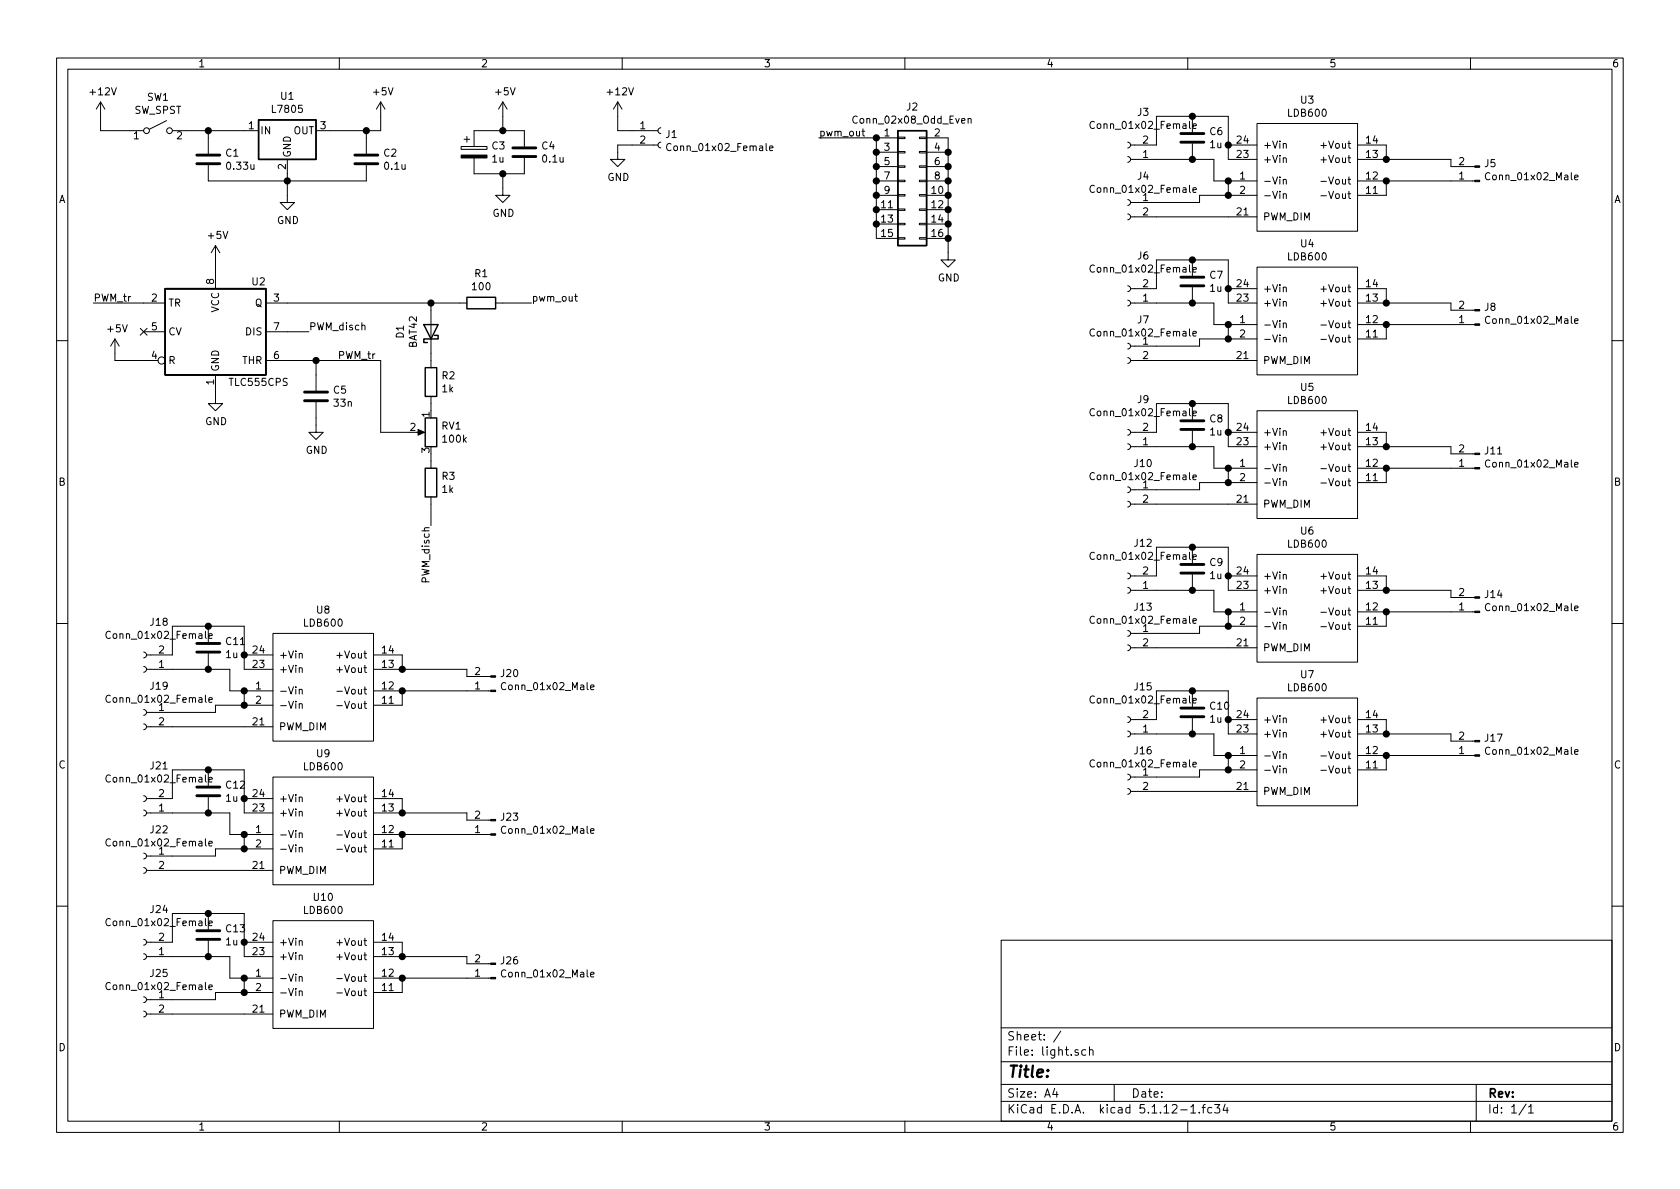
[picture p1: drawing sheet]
<svg xmlns="http://www.w3.org/2000/svg" width="297mm" height="210mm" viewBox="0 0 297 210" stroke-linecap="round" stroke-linejoin="round" font-family="sans-serif">
<g fill="none" stroke="#000" stroke-width=".18">
<path d="M10 10.3h277v189.9h-277zM12 12.2h273v186.1h-273zM17.8 18v5.1h7.6M17.8 18l-.8 1.3M17.8 18l.7 1.3M60 10.3v1.9M67.3 18v5.1h-11.4M67.3 18l-.8 1.3M67.3 18l.8 1.3M88.9 18l-.8 1.3M88.9 18v5.1M88.9 18l.8 1.3"/>
<path d="M109.2 18l-.7 1.3M109.2 18v5.1h7.1M109.2 18l.8 1.3M110 10.3v1.9M160 10.3v1.9M210 10.3v1.9M260 10.3v1.9M29.5 21.3l-3.1 1.6M30.5 23.1h15.2M36.8 29.2v2.8h28v-2.8M36.8 23.1v4.1M50.8 28.2v7.6h1.3l-1.3 1.3-1.3-1.3h1.3"/>
<path d="M64.8 23.1v4.1M81.5 25.9h4.6v.5h-4.6zM82 24.6h1.1M82.5 24.1v1M83.8 25.9v-2.8h8.9v2.8M83.8 27.9v2.8h8.9v-2.8M88.9 30.7v3.8h1.3l-1.3 1.3-1.3-1.3h1.3M116.3 25.6h-7.1v2.6h1.3l-1.3 1.3-1.3-1.3h1.3M116.8 25.1l-.3 .1-.2 .4 .1 .4 .4 .2M116.8 22.6l-.3 .1-.2 .3 .1 .4 .4 .2M118.6 25.5a.6 .6 0 0 0-.8 .4 .6 .6 0 0 0 .6 .7l.2-.1M136.1 26.2l.6-.1-.1-.2-.4-.1-.1 .2v.6h.5"/>
<path d="M144.8 24.4h13.9M152.4 23.2h.5M152.6 22.8v1.1l.3 .1M154.9 32h3.8M154.9 34.5h3.8M154.9 29.5h3.8M154.9 37.1h3.8M154.9 39.6h3.8M154.9 24.4v17.8h3.8M154.9 26.9h3.8M158.7 37h1.3v.2h-1.3zM158.7 39.5h1.3v.2h-1.3z"/>
<path d="M158.7 34.4h1.3v.3h-1.3zM158.7 29.3h1.3v.3h-1.3zM158.7 26.8h1.3v.2h-1.3zM158.7 24.3h1.3v.2h-1.3zM158.7 31.9h1.3v.2h-1.3zM162.6 37h1.2v.2h-1.2zM162.6 39.5h1.2v.2h-1.2zM162.6 34.4h1.2v.3h-1.2zM162.6 29.3h1.2v.3h-1.2zM162.6 26.8h1.2v.2h-1.2zM162.6 24.3h1.2v.2h-1.2zM162.6 31.9h1.2v.2h-1.2z"/>
<path d="M163.8 24.4h3.8v21.6h1.3l-1.3 1.2-1.2-1.2h1.2M163.8 32h3.8M163.8 34.5h3.8M163.8 29.5h3.8M163.8 37.1h3.8M163.8 39.6h3.8M163.8 26.9h3.8M171.2 21.1l.1-.2 .4 .1v.8M171.2 20.9v.9M193.5 32.9a.6 .6 0 0 0-.8 .4 .6 .6 0 0 0 .6 .7l.2-.1M193.5 21.6a.6 .6 0 0 0-.8 .4 .6 .6 0 0 0 .6 .7l.2-.1M199.4 37.8l.3 .2 .2 .2-.1 .5-.4 .2"/>
<path d="M199.4 35.3l.3 .1 .2 .3-.1 .4-.4 .2M199.4 25.1l.3 .2 .2 .2-.1 .5-.4 .2M199.4 27.7l.3 .1 .2 .3-.1 .4-.4 .2M199.9 28.2h14.7v3.8h7.6M199.9 25.6h4.6v-5h12.7v7.6h5M199.9 38.3h22.3M210.8 20.6v2.8M210.8 25.4v2.8M210.9 33.6l.6-.1v-.3h-.4l-.2 .2 .1 .6h.5M210.9 22.3l.6-.1v-.3h-.4l-.2 .2 .1 .6h.5M217.2 25.6h5M217.2 32v2.5"/>
<path d="M222.2 21.8h17.8v19.1h-17.8zM222.2 34.5h-10.1v1.3h-12.2M226.9 31.8l.2-.1 .3 .1v.8M226.9 34.4l.2-.1h.3v.8M226.9 28l.2-.1 .3 .1v.7M226.9 25.5l.2-.1h.3v.8M233.6 34.6h.9M233.6 32.1h.9M240 32h20.8M240 28.2h16.5v1.3h4.3M240 25.6h5.1v2.6M245.1 32v2.5h-5.1"/>
<path d="M278.4 31.4l.6-.1v-.3h-.4l-.2 .1 .1 .6h.5M16.5 53.6h12.7M20.3 59.9v3.8h7.6M20.3 59.9l-.7 1.3M20.3 59.9l.8 1.3M24.8 58.1l1.2 1.2M25.4 58.7h3.8M26 58.1l-1.2 1.2M38.1 43.4l-.8 1.3M38.1 43.4v7.6M38.1 43.4l.8 1.3M47 53.6h35.5"/>
<path d="M47 58.7h7.6M76.2 53.6v11.4M87.6 53.6h6.4M101.6 52.4h.5M101.8 52v1.1l.3 .2M158.7 42h1.3v.3h-1.3zM162.6 42h1.2v.3h-1.2zM163.8 42.2h3.8M193.5 58.3a.6 .6 0 0 0-.8 .4 .6 .6 0 0 0 .6 .7l.2-.1M193.5 47a.6 .6 0 0 0-.8 .4 .6 .6 0 0 0 .6 .7l.2-.1M199.4 50.5l.3 .2 .2 .2-.1 .5-.4 .2M199.4 53.1l.3 .1 .2 .3-.1 .4-.4 .2"/>
<path d="M199.9 53.6h14.7v3.8h7.6M199.9 51h4.6v-5h12.7v7.6h5M210.8 46v2.8M210.8 50.8v2.8M210.9 59l.6-.1v-.3h-.4l-.2 .2 .1 .6h.5M210.9 47.7l.6-.1v-.3h-.4l-.2 .2 .1 .6h.5M217.2 51h5M217.2 57.4v2.5M222.2 47.2h17.8v19.1h-17.8zM222.2 59.9h-10.1v1.3h-12.2M226.9 57.2l.2-.1 .3 .1v.8M226.9 59.8l.2-.1h.3v.8"/>
<path d="M226.9 53.4l.2-.1 .3 .1v.7M226.9 50.9l.2-.1h.3v.8M233.6 57.5h.9M240 57.4h20.8M240 53.6h16.5v1.3h4.3M240 51h5.1v2.6M245.1 57.4v2.5h-5.1M278.4 56.8l.6-.1v-.3h-.4l-.2 .1 .1 .6h.5M10 60.2h2M38.1 66.3v5.1h1.3l-1.3 1.2-1.3-1.2h1.3M47 63.7h20.3v12.7h5.1M55.9 71.1v5.3h1.2l-1.2 1.3-1.3-1.3h1.3"/>
<path d="M55.9 63.7v5.4M73.7 76.4h1M76.2 70.1v2.5M193.5 72.4a.6 .6 0 0 0-.8 .4 .6 .6 0 0 0 .6 .7l.2-.1M199.4 75.9l.3 .2 .2 .2-.1 .5-.4 .2M199.4 78.5l.3 .1 .2 .3-.1 .4-.4 .2M199.4 63.2l.3 .2 .2 .2-.1 .5-.4 .2M199.4 60.7l.3 .1 .2 .3-.1 .4-.4 .2M199.9 63.7h22.3M199.9 76.4h4.6v-5h12.7v7.6h5M199.9 79h14.7v3.8h7.6M210.8 71.4v2.8"/>
<path d="M210.8 76.2v2.8M210.9 73.1l.6-.1v-.3h-.4l-.2 .2 .1 .6h.5M217.2 76.4h5M222.2 72.6h17.8v19.1h-17.8zM226.9 78.8l.2-.1 .3 .1v.7M226.9 76.3l.2-.1h.3v.8M233.6 60h.9M240 76.4h5.1v2.6M240 79h16.5v1.3h4.3M285 60.2h2M76.2 80.3v2.5M76.2 87.9v5.1"/>
<path d="M193.5 97.8a.6 .6 0 0 0-.8 .4 .6 .6 0 0 0 .6 .7l.2-.1M193.5 83.7a.6 .6 0 0 0-.8 .4 .6 .6 0 0 0 .6 .7l.2-.1M199.4 88.6l.3 .2 .2 .2-.1 .5-.4 .2M199.4 86.1l.3 .1 .2 .3-.1 .4-.4 .2M199.9 89.1h22.3M210.8 96.8v2.8M210.9 98.5l.6-.1v-.3h-.4l-.2 .2 .1 .6h.5M210.9 84.4l.6-.1v-.3h-.4l-.2 .2 .1 .6h.5M217.2 82.8v2.5M222.2 98h17.8v19.1h-17.8zM222.2 85.3h-10.1v1.3h-12.2M226.9 82.6l.2-.1 .3 .1v.8"/>
<path d="M226.9 85.2l.2-.1h.3v.8M233.6 85.4h.9M233.6 82.9h.9M240 82.8h20.8M245.1 82.8v2.5h-5.1M278.4 82.2l.6-.1v-.3h-.4l-.2 .1 .1 .6h.5M10 110.3h2M19.5 111.8a.6 .6 0 0 0-.8 .4 .6 .6 0 0 0 .6 .7l.2-.1M25.4 115.3l.3 .1 .2 .3-.1 .4-.4 .2M25.4 117.9l.3 .1 .2 .3-.1 .4-.4 .2M25.9 115.8h4.6v-5.1h12.7v7.7h5.1M25.9 118.4h14.7v3.8h7.7"/>
<path d="M36.8 110.7v2.8M36.8 115.6v2.8M36.9 112.5l.6-.1v-.3h-.4l-.2 .1 .1 .6h.5M43.2 115.8h5.1M48.3 112h17.7v19.1h-17.7zM52.9 118.2l.2-.1h.3v.8M52.9 115.7l.2-.2 .3 .1v.8M66 118.4h16.5v1.2h4.3M66 115.8h5.1v2.6M193.5 109.1a.6 .6 0 0 0-.8 .4 .6 .6 0 0 0 .6 .7l.2-.1M199.4 101.3l.3 .2 .2 .2-.1 .5-.4 .2M199.4 103.9l.3 .1 .2 .3-.1 .4-.4 .2"/>
<path d="M199.4 114l.3 .2 .2 .2-.1 .5-.4 .2M199.4 111.5l.3 .1 .2 .3-.1 .4-.4 .2M199.9 101.8h4.6v-5h12.7v7.6h5M199.9 104.4h14.7v3.8h7.6M199.9 114.5h22.3M210.8 101.6v2.8M210.9 109.8l.6-.1v-.3h-.4l-.2 .2 .1 .6h.5M217.2 101.8h5M217.2 108.2v2.5M222.2 110.7h-10.1v1.3h-12.2M226.9 108l.2-.1 .3 .1v.8M226.9 110.6l.2-.1h.3v.8"/>
<path d="M226.9 104.2l.2-.1 .3 .1v.7M226.9 101.7l.2-.1h.3v.8M233.6 110.8h.9M233.6 108.3h.9M240 101.8h5.1v2.6M240 104.4h16.5v1.3h4.3M240 108.2h20.8M245.1 108.2v2.5h-5.1M278.4 107.6l.6-.1v-.3h-.4l-.2 .1 .1 .6h.5M285 110.3h2M19.5 123.1a.6 .6 0 0 0-.8 .4 .6 .6 0 0 0 .6 .7l.2-.1M19.5 137.2a.6 .6 0 0 0-.8 .4 .6 .6 0 0 0 .6 .7l.2-.1"/>
<path d="M25.4 128l.3 .1 .2 .3-.1 .4-.4 .2M25.4 125.5l.3 .1 .2 .3-.1 .4-.4 .2M25.9 128.5h22.4M36.8 136.1v2.8M36.9 123.8l.6-.1v-.3h-.4l-.2 .1 .1 .6h.5M36.9 137.9l.6-.1v-.3h-.4l-.2 .1 .1 .6h.5M43.2 122.2v2.5M48.3 137.4h17.7v19.1h-17.7zM48.3 124.7h-10.2v1.3h-12.2M52.9 122l.2-.1h.3v.8M52.9 124.6l.2-.2 .3 .1v.8M59.6 124.8h.9"/>
<path d="M59.6 122.2h.9M66 122.2h20.8M71.1 122.2v2.5h-5.1M104.4 121.5l.6-.1v-.2l-.4-.1-.2 .2 .1 .6h.5M193.5 123.2a.6 .6 0 0 0-.8 .4 .6 .6 0 0 0 .6 .7l.2-.1M193.5 134.5a.6 .6 0 0 0-.8 .4 .6 .6 0 0 0 .6 .7l.2-.1M199.4 126.7l.3 .2 .2 .2-.1 .5-.4 .2M199.4 129.3l.3 .1 .2 .3-.1 .4-.4 .2M199.4 139.4l.3 .2 .2 .2-.1 .5-.4 .2M199.4 136.9l.3 .1 .2 .3-.1 .4-.4 .2M199.9 129.8h14.7v3.8h7.6M199.9 127.2h4.6v-5h12.7v7.6h5"/>
<path d="M199.9 139.9h22.3M210.8 122.2v2.8M210.8 127v2.8M210.9 123.9l.6-.1v-.3h-.4l-.2 .2 .1 .6h.5M210.9 135.2l.6-.1v-.3h-.4l-.2 .2 .1 .6h.5M217.2 127.2h5M217.2 133.6v2.5M222.2 123.4h17.8v19.1h-17.8zM222.2 136.1h-10.1v1.3h-12.2M226.9 133.4l.2-.1 .3 .1v.8M226.9 136l.2-.1h.3v.8M226.9 129.6l.2-.1 .3 .1v.7"/>
<path d="M226.9 127.1l.2-.1h.3v.8M233.6 136.2h.9M233.6 133.7h.9M240 133.6h20.8M240 129.8h16.5v1.3h4.3M240 127.2h5.1v2.6M245.1 133.6v2.5h-5.1M278.4 133l.6-.1v-.3h-.4l-.2 .1 .1 .6h.5M19.5 148.5a.6 .6 0 0 0-.8 .4 .6 .6 0 0 0 .6 .7l.2-.1M25.4 140.7l.3 .1 .2 .3-.1 .4-.4 .2M25.4 143.3l.3 .1 .2 .3-.1 .4-.4 .2M25.4 153.4l.3 .1 .2 .3-.1 .4-.4 .2"/>
<path d="M25.4 150.9l.3 .1 .2 .3-.1 .4-.4 .2M25.9 143.8h14.7v3.8h7.7M25.9 141.2h4.6v-5.1h12.7v7.7h5.1M25.9 153.9h22.4M36.8 141v2.8M36.9 149.2l.6-.1v-.3h-.4l-.2 .1 .1 .6h.5M43.2 141.2h5.1M43.2 147.6v2.5M48.3 150.1h-10.2v1.3h-12.2M52.9 147.4l.2-.1h.3v.8M52.9 150l.2-.2 .3 .1v.8M52.9 143.6l.2-.1h.3v.8"/>
<path d="M52.9 141.1l.2-.2 .3 .1v.8M59.6 150.2h.9M59.6 147.6h.9M66 147.6h20.8M66 143.8h16.5v1.2h4.3M66 141.2h5.1v2.6M71.1 147.6v2.5h-5.1M104.4 146.9l.6-.1v-.2l-.4-.1-.2 .2 .1 .6h.5M10 160.2h2M19.5 162.6a.6 .6 0 0 0-.8 .4 .6 .6 0 0 0 .6 .7l.2-.1M19.5 173.9a.6 .6 0 0 0-.8 .4 .6 .6 0 0 0 .6 .7l.2-.1M25.4 166.1l.3 .1 .2 .3-.1 .4-.4 .2"/>
<path d="M25.4 168.7l.3 .1 .2 .3-.1 .4-.4 .2M25.4 178.8l.3 .1 .2 .3-.1 .4-.4 .2M25.4 176.3l.3 .1 .2 .3-.1 .4-.4 .2M25.9 169.2h14.7v3.8h7.7M25.9 166.6h4.6v-5.1h12.7v7.7h5.1M25.9 179.3h22.4M36.8 161.5v2.8M36.8 166.4v2.8M36.9 163.3l.6-.1v-.3h-.4l-.2 .1 .1 .6h.5M36.9 174.6l.6-.1v-.3h-.4l-.2 .1 .1 .6h.5M43.2 166.6h5.1M43.2 173v2.5"/>
<path d="M48.3 162.8h17.7v19.1h-17.7zM48.3 175.5h-10.2v1.3h-12.2M52.9 172.8l.2-.1h.3v.8M52.9 175.4l.2-.2 .3 .1v.8M52.9 169l.2-.1h.3v.8M52.9 166.5l.2-.2 .3 .1v.8M59.6 175.6h.9M59.6 173h.9M66 173h20.8M66 169.2h16.5v1.2h4.3M66 166.6h5.1v2.6M71.1 173v2.5h-5.1"/>
<path d="M104.4 172.3l.6-.1v-.2l-.4-.1-.2 .2 .1 .6h.5M177 166.3h108v32h-108zM285 160.2h2M60 198.3v1.9M110 198.3v1.9M160 198.3v1.9M177 194.8h108M177 191.8h108M177 187.8h108M177 181.8h108M186.5 192.5l-.4 1h1M186.8 193v1"/>
<path d="M187.6 182.3l-1.3 2M192 185.7l-.4-.1-.3 .3v.6l.3 .1 .4-.1M192.6 185.7l.2-.1 .4 .1 .1 .9M192.6 185.1v1.5M197 191.8v3M208.8 196.3h1.1M210 198.3v1.9M210.5 195.8l.5-.5v1.5M210.5 196.8h.9M212 196.7v.1M212.5 195.8h.6M213.1 195.3l-.3 .2v1.3"/>
<path d="M214.2 195.9l-.4-.1-.3 .3 .2 .6h.5M214.8 195.3h.9l-.5 .6 .4 .1v.7l-.2 .1-.6-.1M216.6 195.2l-.3 1.1h.9M217 195.8v1M260 198.3v1.9M261 191.8v6.5M269.8 195.2l-1.2 2M270.3 195.8l.4-.5v1.5M270.3 196.8h.8"/>
<circle cx="25.9" cy="23.1" r=".51"/>
<circle cx="30" cy="23.1" r=".51"/>
<circle cx="28.6" cy="63.7" r=".63"/>
</g>
<g fill="none" stroke="#000" stroke-width=".51">
<path d="M34.8 29h4.1M34.8 27.4h4.1M62.7 29h4.1M62.7 27.4h4.1M90.7 27.7h4M90.7 26.2h4M208.8 25.1h4.1M208.8 23.6h4.1M208.8 50.5h4.1M208.8 49h4.1M53.8 70.9h4.1M53.8 69.3h4.1"/>
<path d="M208.8 75.9h4.1M208.8 74.4h4.1M208.8 99.8h4.1M34.8 115.3h4.1M34.8 113.8h4.1M208.8 101.3h4.1M34.8 139.2h4.1M208.8 126.7h4.1M208.8 125.2h4.1M34.8 140.7h4.1M34.8 166.1h4.1M34.8 164.6h4.1"/>
</g>
<g fill="#000" stroke="#000" stroke-width=".18">
<path d="M81.5 27.4h4.6v.5h-4.6zM260.8 29.3h.8v.3h-.8zM260.8 31.9h.8v.2h-.8zM260.8 54.7h.8v.3h-.8zM260.8 57.3h.8v.2h-.8zM73.9 75.9l1.2 .5-1.2 .6zM260.8 80.1h.8v.3h-.8zM260.8 82.7h.8v.2h-.8zM86.8 119.5h.8v.3h-.8zM260.8 105.5h.8v.3h-.8zM260.8 108.1h.8v.2h-.8zM86.8 122h.8v.3h-.8z"/>
<path d="M260.8 130.9h.8v.3h-.8zM260.8 133.5h.8v.2h-.8zM86.8 144.9h.8v.3h-.8zM86.8 147.4h.8v.3h-.8zM86.8 170.3h.8v.3h-.8zM86.8 172.8h.8v.3h-.8z"/>
</g>
<path d="M45.7 21.2h10.2v7h-10.2zM158.7 23.1h5.1v20.3h-5.1zM29.2 51h17.8v15.3h-17.8zM74.9 57.4h2.6l-1.3 2.5zM76.8 59.3h.7v.6h-2.6v.7h.7M82.5 52.6h5.1v2h-5.1zM75.2 65h2v5.1h-2zM75.2 73.9h2v5.1h-2zM75.2 82.8h2v5.1h-2z" fill="none" stroke="#000" stroke-width=".25"/>
<g fill="#000" stroke="#000" stroke-width=".25">
<circle cx="36.8" cy="23.1" r=".51"/>
<circle cx="50.8" cy="32" r=".51"/>
<circle cx="64.8" cy="23.1" r=".51"/>
<circle cx="88.9" cy="23.1" r=".51"/>
<circle cx="88.9" cy="30.7" r=".51"/>
<circle cx="154.9" cy="26.9" r=".51"/>
<circle cx="154.9" cy="24.4" r=".51"/>
<circle cx="154.9" cy="39.6" r=".51"/>
<circle cx="154.9" cy="37.1" r=".51"/>
<circle cx="154.9" cy="34.5" r=".51"/>
<circle cx="154.9" cy="29.5" r=".51"/>
<circle cx="154.9" cy="32" r=".51"/>
<circle cx="167.6" cy="29.5" r=".51"/>
<circle cx="167.6" cy="26.9" r=".51"/>
<circle cx="167.6" cy="32" r=".51"/>
<circle cx="167.6" cy="37.1" r=".51"/>
<circle cx="167.6" cy="34.5" r=".51"/>
<circle cx="167.6" cy="39.6" r=".51"/>
<circle cx="210.8" cy="28.2" r=".51"/>
<circle cx="210.8" cy="20.6" r=".51"/>
<circle cx="217.2" cy="25.6" r=".51"/>
<circle cx="217.2" cy="32" r=".51"/>
<circle cx="217.2" cy="34.5" r=".51"/>
<circle cx="245.1" cy="32" r=".51"/>
<circle cx="245.1" cy="28.2" r=".51"/>
<circle cx="76.2" cy="53.6" r=".51"/>
<circle cx="167.6" cy="42.2" r=".51"/>
<circle cx="210.8" cy="53.6" r=".51"/>
<circle cx="210.8" cy="46" r=".51"/>
<circle cx="217.2" cy="51" r=".51"/>
<circle cx="217.2" cy="59.9" r=".51"/>
<circle cx="217.2" cy="57.4" r=".51"/>
<circle cx="245.1" cy="53.6" r=".51"/>
<circle cx="245.1" cy="57.4" r=".51"/>
<circle cx="55.9" cy="63.7" r=".51"/>
<circle cx="210.8" cy="79" r=".51"/>
<circle cx="210.8" cy="71.4" r=".51"/>
<circle cx="217.2" cy="76.4" r=".51"/>
<circle cx="245.1" cy="79" r=".51"/>
<circle cx="210.8" cy="96.8" r=".51"/>
<circle cx="217.2" cy="82.8" r=".51"/>
<circle cx="217.2" cy="85.3" r=".51"/>
<circle cx="245.1" cy="82.8" r=".51"/>
<circle cx="36.8" cy="110.7" r=".51"/>
<circle cx="36.8" cy="118.4" r=".51"/>
<circle cx="43.2" cy="115.8" r=".51"/>
<circle cx="71.1" cy="118.4" r=".51"/>
<circle cx="210.8" cy="104.4" r=".51"/>
<circle cx="217.2" cy="108.2" r=".51"/>
<circle cx="217.2" cy="101.8" r=".51"/>
<circle cx="217.2" cy="110.7" r=".51"/>
<circle cx="245.1" cy="108.2" r=".51"/>
<circle cx="245.1" cy="104.4" r=".51"/>
<circle cx="36.8" cy="136.1" r=".51"/>
<circle cx="43.2" cy="122.2" r=".51"/>
<circle cx="43.2" cy="124.7" r=".51"/>
<circle cx="71.1" cy="122.2" r=".51"/>
<circle cx="210.8" cy="122.2" r=".51"/>
<circle cx="210.8" cy="129.8" r=".51"/>
<circle cx="217.2" cy="127.2" r=".51"/>
<circle cx="217.2" cy="136.1" r=".51"/>
<circle cx="217.2" cy="133.6" r=".51"/>
<circle cx="245.1" cy="133.6" r=".51"/>
<circle cx="245.1" cy="129.8" r=".51"/>
<circle cx="36.8" cy="143.8" r=".51"/>
<circle cx="43.2" cy="147.6" r=".51"/>
<circle cx="43.2" cy="141.2" r=".51"/>
<circle cx="43.2" cy="150.1" r=".51"/>
<circle cx="71.1" cy="143.8" r=".51"/>
<circle cx="71.1" cy="147.6" r=".51"/>
<circle cx="36.8" cy="169.2" r=".51"/>
<circle cx="36.8" cy="161.5" r=".51"/>
<circle cx="43.2" cy="166.6" r=".51"/>
<circle cx="43.2" cy="173" r=".51"/>
<circle cx="43.2" cy="175.5" r=".51"/>
<circle cx="71.1" cy="169.2" r=".51"/>
<circle cx="71.1" cy="173" r=".51"/>
</g>
<text font-size="2.8" x="178" y="190.5">Title:</text>
<g font-size="2.1">
<text x="178" y="184">Sheet: /</text>
<text x="178" y="186.7">File: light.sch</text>
<text x="178" y="196.9">KiCad E.D.A. kicad 5.1.12-1.fc34</text>
<text x="178" y="194.1">Size: A4</text>
<text x="200" y="194.1">Date:</text>
<text x="263" y="194.1">Rev:</text>
<text x="263" y="196.9">Id: 1/1</text>
</g>
<g font-size="1.8">
<text x="35" y="11.9">1</text>
<text x="85" y="11.9">2</text>
<text x="135" y="11.9">3</text>
<text x="185" y="11.9">4</text>
<text x="235" y="11.9">5</text>
<text x="285" y="11.9">6</text>
<text x="16.1" y="16.9">+12V</text>
<text x="26" y="17.8">SW1</text>
<text x="49.7" y="17.6">U1</text>
<text x="66.1" y="16.9">+5V</text>
<text x="87.7" y="16.9">+5V</text>
<text x="107.5" y="16.9">+12V</text>
<text x="23.7" y="20.1">SW_SPST</text>
<text x="44" y="22.9">1</text>
<text x="46" y="23.7">IN</text>
<text x="48.3" y="20">L7805</text>
<text x="51.9" y="23.7">OUT</text>
<text x="56.7" y="22.9">3</text>
<text x="113.2" y="22.9">1</text>
<text x="151.2" y="21.9">Conn_02x08_Odd_Even</text>
<text x="160.3" y="19.6">J2</text>
<text x="193.4" y="22.8">Conn_01x02_Female</text>
<text x="201.2" y="20.5">J3</text>
<text x="213.9" y="23.9">C6</text>
<text x="227.9" y="20.6">LDB600</text>
<text x="230" y="18.3">U3</text>
<text x="23.6" y="24.6">1</text>
<text x="31.3" y="24.6">2</text>
<text x="40" y="27.7">C1</text>
<text x="50.5" y="29.9" transform="rotate(-90 50.5 29.9)">2</text>
<text x="51.4" y="27.9" transform="rotate(-90 51.4 27.9)">GND</text>
<text x="67.9" y="27.7">C2</text>
<text x="87" y="26.4">C3</text>
<text x="87" y="28.7">1u</text>
<text x="95.8" y="26.4">C4</text>
<text x="96" y="28.7">0.1u</text>
<text x="113.2" y="25.4">2</text>
<text x="117.8" y="24.4">J1</text>
<text x="118.5" y="26.7">Conn_01x02_Female</text>
<text x="144.8" y="24.1">pwm_out</text>
<text x="156.4" y="24.1">1</text>
<text x="156.4" y="26.7">3</text>
<text x="156.4" y="29.2">5</text>
<text x="165.3" y="24.1">2</text>
<text x="165.3" y="26.7">4</text>
<text x="165.3" y="29.2">6</text>
<text x="202.1" y="27.9">1</text>
<text x="202.1" y="25.4">2</text>
<text x="214" y="26.2">1u</text>
<text x="218.7" y="27.9">23</text>
<text x="218.7" y="25.4">24</text>
<text x="223.3" y="28.8">+Vin</text>
<text x="223.3" y="26.3">+Vin</text>
<text x="234.1" y="28.8">+Vout</text>
<text x="234.1" y="26.3">+Vout</text>
<text x="241.6" y="27.9">13</text>
<text x="241.6" y="25.4">14</text>
<text x="258" y="29.2">2</text>
<text x="262.5" y="29.6">J5</text>
<text x="10.4" y="35.9">A</text>
<text x="40.3" y="30">0.33u</text>
<text x="68.1" y="30">0.1u</text>
<text x="107.4" y="32">GND</text>
<text x="156.4" y="31.7">7</text>
<text x="156.4" y="34.3">9</text>
<text x="164.8" y="34.3">10</text>
<text x="165.3" y="31.7">8</text>
<text x="193.4" y="34.1">Conn_01x02_Female</text>
<text x="201.2" y="31.8">J4</text>
<text x="202.1" y="35.6">1</text>
<text x="219.2" y="31.7">1</text>
<text x="219.2" y="34.3">2</text>
<text x="223.3" y="32.6">-Vin</text>
<text x="223.3" y="35.2">-Vin</text>
<text x="234.5" y="35.2">-Vout</text>
<text x="234.5" y="32.6">-Vout</text>
<text x="241.6" y="34.3">11</text>
<text x="241.6" y="31.7">12</text>
<text x="258" y="31.7">1</text>
<text x="263.2" y="31.9">Conn_01x02_Male</text>
<text x="285.4" y="35.9">A</text>
<text x="49" y="39.6">GND</text>
<text x="87.1" y="38.3">GND</text>
<text x="155.9" y="36.8">11</text>
<text x="155.9" y="39.4">13</text>
<text x="155.9" y="41.9">15</text>
<text x="164.8" y="36.8">12</text>
<text x="164.8" y="39.4">14</text>
<text x="164.8" y="41.9">16</text>
<text x="202.1" y="38.1">2</text>
<text x="218.7" y="38.1">21</text>
<text x="223.3" y="39">PWM_DIM</text>
<text x="36.9" y="42.3">+5V</text>
<text x="201.2" y="45.9">J6</text>
<text x="227.9" y="46">LDB600</text>
<text x="230" y="43.7">U4</text>
<text x="16.5" y="53.3">PWM_tr</text>
<text x="26.8" y="53.3">2</text>
<text x="37.8" y="50.3" transform="rotate(-90 37.8 50.3)">8</text>
<text x="44.6" y="50.5">U2</text>
<text x="48.4" y="53.3">3</text>
<text x="83.6" y="51.3">100</text>
<text x="84" y="49">R1</text>
<text x="94" y="53.3">pwm_out</text>
<text x="165.8" y="49.8">GND</text>
<text x="193.4" y="48.2">Conn_01x02_Female</text>
<text x="202.1" y="53.3">1</text>
<text x="202.1" y="50.8">2</text>
<text x="213.9" y="49.3">C7</text>
<text x="214" y="51.6">1u</text>
<text x="218.7" y="53.3">23</text>
<text x="218.7" y="50.8">24</text>
<text x="223.3" y="51.7">+Vin</text>
<text x="234.1" y="51.7">+Vout</text>
<text x="241.6" y="53.3">13</text>
<text x="241.6" y="50.8">14</text>
<text x="19.1" y="58.8">+5V</text>
<text x="26.8" y="58.4">5</text>
<text x="29.7" y="54.2">TR</text>
<text x="29.7" y="59.3">CV</text>
<text x="38.7" y="55.3" transform="rotate(-90 38.7 55.3)">VCC</text>
<text x="43.5" y="59.3">DIS</text>
<text x="45.1" y="54.2">Q</text>
<text x="48.4" y="58.4">7</text>
<text x="54.6" y="58.4">PWM_disch</text>
<text x="71.4" y="59.8" transform="rotate(-90 71.4 59.8)">D1</text>
<text x="193.4" y="59.5">Conn_01x02_Female</text>
<text x="201.2" y="57.2">J7</text>
<text x="219.2" y="57.1">1</text>
<text x="219.2" y="59.7">2</text>
<text x="223.3" y="58">-Vin</text>
<text x="223.3" y="54.2">+Vin</text>
<text x="234.1" y="54.2">+Vout</text>
<text x="234.5" y="58">-Vout</text>
<text x="241.6" y="59.7">11</text>
<text x="241.6" y="57.1">12</text>
<text x="258" y="57.1">1</text>
<text x="258" y="54.6">2</text>
<text x="262.5" y="55">J8</text>
<text x="263.2" y="57.3">Conn_01x02_Male</text>
<text x="26.8" y="63.5">4</text>
<text x="29.7" y="64.4">R</text>
<text x="38.7" y="65.8" transform="rotate(-90 38.7 65.8)">GND</text>
<text x="42.8" y="64.4">THR</text>
<text x="48.4" y="63.5">6</text>
<text x="59.7" y="63.5">PWM_tr</text>
<text x="73.7" y="61.5" transform="rotate(-90 73.7 61.5)">BAT42</text>
<text x="202.1" y="61">1</text>
<text x="202.1" y="63.5">2</text>
<text x="218.7" y="63.5">21</text>
<text x="223.3" y="60.6">-Vin</text>
<text x="223.3" y="64.4">PWM_DIM</text>
<text x="234.5" y="60.6">-Vout</text>
<text x="37.8" y="68" transform="rotate(-90 37.8 68)">1</text>
<text x="40.7" y="68.2">TLC555CPS</text>
<text x="59" y="69.6">C5</text>
<text x="59.1" y="71.9">33n</text>
<text x="78.2" y="67.1">R2</text>
<text x="78.2" y="69.4">1k</text>
<text x="201.2" y="71.3">J9</text>
<text x="227.9" y="71.4">LDB600</text>
<text x="230" y="69.1">U5</text>
<text x="36.3" y="75.2">GND</text>
<text x="72.5" y="76.2">2</text>
<text x="75.9" y="73.8" transform="rotate(-90 75.9 73.8)">1</text>
<text x="78.1" y="76">RV1</text>
<text x="193.4" y="73.6">Conn_01x02_Female</text>
<text x="202.1" y="76.2">2</text>
<text x="213.9" y="74.7">C8</text>
<text x="214" y="77">1u</text>
<text x="218.7" y="76.2">24</text>
<text x="223.3" y="77.1">+Vin</text>
<text x="234.1" y="77.1">+Vout</text>
<text x="241.6" y="76.2">14</text>
<text x="54.1" y="80.3">GND</text>
<text x="75.9" y="80.1" transform="rotate(-90 75.9 80.1)">3</text>
<text x="78.4" y="78.3">100k</text>
<text x="200.6" y="82.6">J10</text>
<text x="202.1" y="78.7">1</text>
<text x="218.7" y="78.7">23</text>
<text x="219.2" y="82.5">1</text>
<text x="223.3" y="83.4">-Vin</text>
<text x="223.3" y="79.6">+Vin</text>
<text x="234.1" y="79.6">+Vout</text>
<text x="234.5" y="83.4">-Vout</text>
<text x="241.6" y="82.5">12</text>
<text x="241.6" y="78.7">13</text>
<text x="258" y="82.5">1</text>
<text x="258" y="80">2</text>
<text x="262.6" y="80.4">J11</text>
<text x="263.2" y="82.7">Conn_01x02_Male</text>
<text x="10.4" y="85.9">B</text>
<text x="78.2" y="84.9">R3</text>
<text x="78.2" y="87.2">1k</text>
<text x="193.4" y="84.9">Conn_01x02_Female</text>
<text x="202.1" y="86.4">1</text>
<text x="202.1" y="88.9">2</text>
<text x="218.7" y="88.9">21</text>
<text x="219.2" y="85.1">2</text>
<text x="223.3" y="86">-Vin</text>
<text x="223.3" y="89.8">PWM_DIM</text>
<text x="234.5" y="86">-Vout</text>
<text x="241.6" y="85.1">11</text>
<text x="285.4" y="85.9">B</text>
<text x="230" y="94.5">U6</text>
<text x="193.4" y="99">Conn_01x02_Female</text>
<text x="200.6" y="96.7">J12</text>
<text x="202.1" y="101.6">2</text>
<text x="213.9" y="100.1">C9</text>
<text x="218.7" y="101.6">24</text>
<text x="227.9" y="96.8">LDB600</text>
<text x="241.6" y="101.6">14</text>
<text x="75.9" y="102.9" transform="rotate(-90 75.9 102.9)">PWM_disch</text>
<text x="200.6" y="108">J13</text>
<text x="202.1" y="104.1">1</text>
<text x="214" y="102.4">1u</text>
<text x="218.7" y="104.1">23</text>
<text x="219.2" y="107.9">1</text>
<text x="223.3" y="105">+Vin</text>
<text x="223.3" y="102.5">+Vin</text>
<text x="234.1" y="105">+Vout</text>
<text x="234.1" y="102.5">+Vout</text>
<text x="241.6" y="107.9">12</text>
<text x="241.6" y="104.1">13</text>
<text x="258" y="107.9">1</text>
<text x="258" y="105.4">2</text>
<text x="262.6" y="105.8">J14</text>
<text x="19.4" y="113">Conn_01x02_Female</text>
<text x="26.6" y="110.7">J18</text>
<text x="53.9" y="110.8">LDB600</text>
<text x="56" y="108.5">U8</text>
<text x="193.4" y="110.3">Conn_01x02_Female</text>
<text x="202.1" y="111.8">1</text>
<text x="219.2" y="110.5">2</text>
<text x="223.3" y="108.8">-Vin</text>
<text x="223.3" y="111.4">-Vin</text>
<text x="234.5" y="111.4">-Vout</text>
<text x="234.5" y="108.8">-Vout</text>
<text x="241.6" y="110.5">11</text>
<text x="263.2" y="108.1">Conn_01x02_Male</text>
<text x="28.1" y="118.1">1</text>
<text x="28.1" y="115.6">2</text>
<text x="40" y="116.4">1u</text>
<text x="40" y="114.1">C11</text>
<text x="44.8" y="118.1">23</text>
<text x="44.8" y="115.6">24</text>
<text x="49.3" y="119">+Vin</text>
<text x="49.3" y="116.5">+Vin</text>
<text x="60.1" y="119">+Vout</text>
<text x="60.1" y="116.5">+Vout</text>
<text x="67.6" y="118.1">13</text>
<text x="67.6" y="115.6">14</text>
<text x="84" y="119.4">2</text>
<text x="88.6" y="119.7">J20</text>
<text x="202.1" y="114.3">2</text>
<text x="218.7" y="114.3">21</text>
<text x="223.3" y="115.2">PWM_DIM</text>
<text x="230" y="119.9">U7</text>
<text x="19.4" y="124.3">Conn_01x02_Female</text>
<text x="26.6" y="122">J19</text>
<text x="28.1" y="125.7">1</text>
<text x="45.2" y="121.9">1</text>
<text x="45.2" y="124.5">2</text>
<text x="49.3" y="122.8">-Vin</text>
<text x="49.3" y="125.3">-Vin</text>
<text x="60.5" y="125.3">-Vout</text>
<text x="60.5" y="122.8">-Vout</text>
<text x="67.6" y="124.5">11</text>
<text x="67.6" y="121.9">12</text>
<text x="84" y="121.9">1</text>
<text x="89.2" y="122">Conn_01x02_Male</text>
<text x="193.4" y="124.4">Conn_01x02_Female</text>
<text x="200.6" y="122.1">J15</text>
<text x="214" y="125.5">C10</text>
<text x="227.9" y="122.2">LDB600</text>
<text x="28.1" y="128.3">2</text>
<text x="44.8" y="128.3">21</text>
<text x="49.3" y="129.2">PWM_DIM</text>
<text x="202.1" y="129.5">1</text>
<text x="202.1" y="127">2</text>
<text x="214" y="127.8">1u</text>
<text x="218.7" y="129.5">23</text>
<text x="218.7" y="127">24</text>
<text x="223.3" y="130.4">+Vin</text>
<text x="223.3" y="127.9">+Vin</text>
<text x="234.1" y="130.4">+Vout</text>
<text x="234.1" y="127.9">+Vout</text>
<text x="241.6" y="129.5">13</text>
<text x="241.6" y="127">14</text>
<text x="258" y="130.8">2</text>
<text x="262.6" y="131.2">J17</text>
<text x="10.4" y="135.9">C</text>
<text x="26.6" y="136.1">J21</text>
<text x="53.9" y="136.2">LDB600</text>
<text x="56" y="133.9">U9</text>
<text x="193.4" y="135.7">Conn_01x02_Female</text>
<text x="200.6" y="133.4">J16</text>
<text x="202.1" y="137.2">1</text>
<text x="219.2" y="133.3">1</text>
<text x="219.2" y="135.9">2</text>
<text x="223.3" y="134.2">-Vin</text>
<text x="223.3" y="136.8">-Vin</text>
<text x="234.5" y="136.8">-Vout</text>
<text x="234.5" y="134.2">-Vout</text>
<text x="241.6" y="135.9">11</text>
<text x="241.6" y="133.3">12</text>
<text x="258" y="133.3">1</text>
<text x="263.2" y="133.5">Conn_01x02_Male</text>
<text x="285.4" y="135.9">C</text>
<text x="19.4" y="138.4">Conn_01x02_Female</text>
<text x="28.1" y="143.5">1</text>
<text x="28.1" y="141">2</text>
<text x="40" y="141.8">1u</text>
<text x="40" y="139.5">C12</text>
<text x="44.8" y="143.5">23</text>
<text x="44.8" y="141">24</text>
<text x="49.3" y="141.9">+Vin</text>
<text x="60.1" y="141.9">+Vout</text>
<text x="67.6" y="143.5">13</text>
<text x="67.6" y="141">14</text>
<text x="202.1" y="139.7">2</text>
<text x="218.7" y="139.7">21</text>
<text x="223.3" y="140.6">PWM_DIM</text>
<text x="19.4" y="149.7">Conn_01x02_Female</text>
<text x="26.6" y="147.4">J22</text>
<text x="45.2" y="147.3">1</text>
<text x="45.2" y="149.9">2</text>
<text x="49.3" y="148.2">-Vin</text>
<text x="49.3" y="144.4">+Vin</text>
<text x="60.1" y="144.4">+Vout</text>
<text x="60.5" y="148.2">-Vout</text>
<text x="67.6" y="149.9">11</text>
<text x="67.6" y="147.3">12</text>
<text x="84" y="147.3">1</text>
<text x="84" y="144.8">2</text>
<text x="88.6" y="145.1">J23</text>
<text x="89.2" y="147.4">Conn_01x02_Male</text>
<text x="28.1" y="151.1">1</text>
<text x="28.1" y="153.7">2</text>
<text x="44.8" y="153.7">21</text>
<text x="49.3" y="150.7">-Vin</text>
<text x="49.3" y="154.6">PWM_DIM</text>
<text x="60.5" y="150.7">-Vout</text>
<text x="26.6" y="161.5">J24</text>
<text x="53.9" y="161.6">LDB600</text>
<text x="55.5" y="159.3">U10</text>
<text x="19.4" y="163.8">Conn_01x02_Female</text>
<text x="28.1" y="166.4">2</text>
<text x="40" y="167.2">1u</text>
<text x="40" y="164.9">C13</text>
<text x="44.8" y="166.4">24</text>
<text x="49.3" y="167.3">+Vin</text>
<text x="60.1" y="167.3">+Vout</text>
<text x="67.6" y="166.4">14</text>
<text x="26.6" y="172.8">J25</text>
<text x="28.1" y="168.9">1</text>
<text x="44.8" y="168.9">23</text>
<text x="45.2" y="172.7">1</text>
<text x="49.3" y="173.6">-Vin</text>
<text x="49.3" y="169.8">+Vin</text>
<text x="60.1" y="169.8">+Vout</text>
<text x="60.5" y="173.6">-Vout</text>
<text x="67.6" y="172.7">12</text>
<text x="67.6" y="168.9">13</text>
<text x="84" y="172.7">1</text>
<text x="84" y="170.2">2</text>
<text x="88.6" y="170.5">J26</text>
<text x="89.2" y="172.8">Conn_01x02_Male</text>
<text x="19.4" y="175.1">Conn_01x02_Female</text>
<text x="28.1" y="176.5">1</text>
<text x="28.1" y="179.1">2</text>
<text x="44.8" y="179.1">21</text>
<text x="45.2" y="175.3">2</text>
<text x="49.3" y="176.1">-Vin</text>
<text x="49.3" y="180">PWM_DIM</text>
<text x="60.5" y="176.1">-Vout</text>
<text x="67.6" y="175.3">11</text>
<text x="10.4" y="185.9">D</text>
<text x="285.4" y="185.9">D</text>
<text x="35" y="199.9">1</text>
<text x="85" y="199.9">2</text>
<text x="135" y="199.9">3</text>
<text x="185" y="199.9">4</text>
<text x="235" y="199.9">5</text>
<text x="285" y="199.9">6</text>
</g>
</svg>
